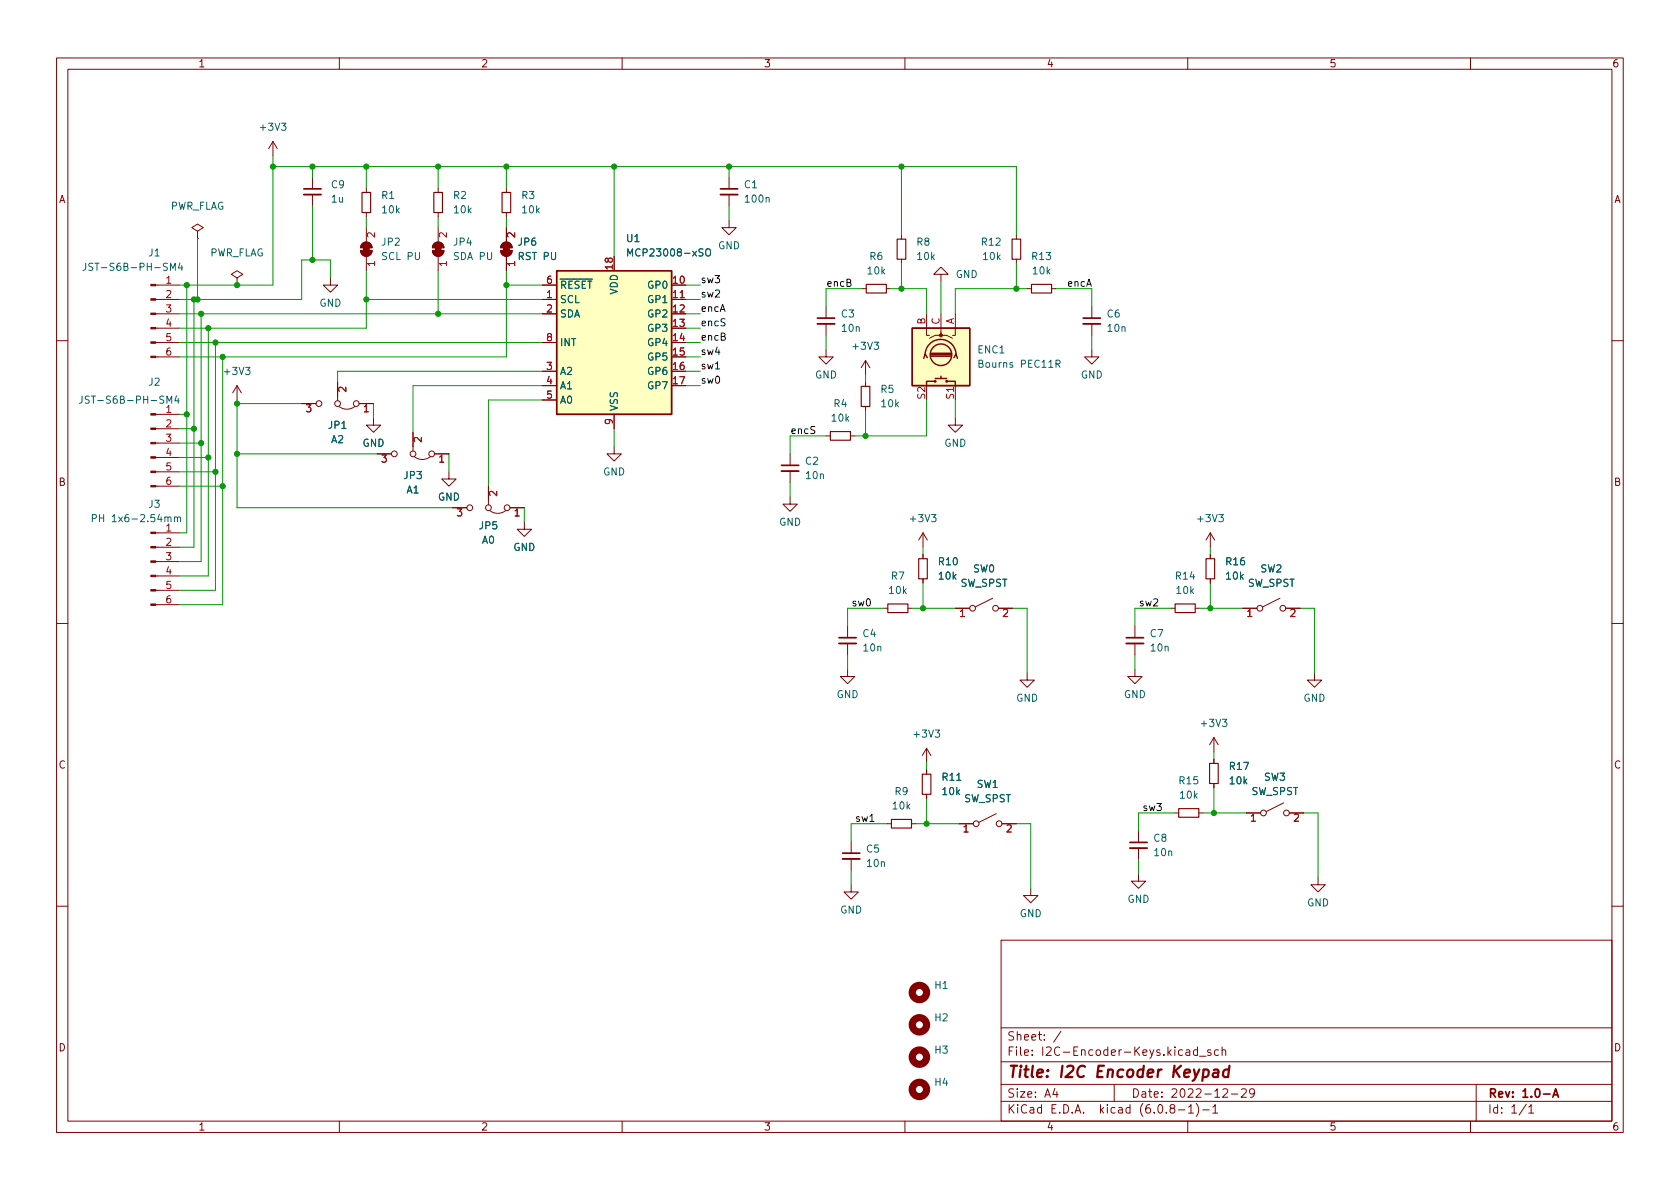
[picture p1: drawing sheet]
<svg xmlns="http://www.w3.org/2000/svg" width="297mm" height="210mm" viewBox="0 0 297 210" stroke-linecap="round" stroke-linejoin="round" font-family="sans-serif">
<g fill="none" stroke="#840000" stroke-width=".18">
<path d="M10 10.2h277v190.1h-277zM12 12.2h273v186.1h-273zM60 10.2v2M110 10.2v2M160 10.2v2M210 10.2v2M260 10.2v2M48.3 25l-.8 1.3M48.3 25v2.6M48.3 25l.7 1.3M55.2 31.4v2M55.2 34.4v2"/>
<path d="M64.8 33.3v.7M64.8 37.6v.7M77.5 33.3v.7M77.5 37.6v.7M89.5 33.3v.7M89.5 37.6v.7M128.9 39v1.3h1.3l-1.3 1.2-1.3-1.2h1.3M128.9 31.4v2M128.9 34.4v2M27.5 53h4.2M27.5 55.5h4.2M27.5 50.4h4.2"/>
<path d="M27.5 58h4.2M34.9 40.9l1-.6-1-.7-1 .7 1 .6v1.3M34.9 42.2h.1M41.9 49.1l1-.6-1-.6-1 .6 1 .6v1.3M41.9 50.4h.1M58.4 49.1v1.3h1.3l-1.3 1.3-1.3-1.3h1.3M63.8 44.3h2a1.02 1.02 0 0 1-1 1 1.02 1.02 0 0 1-1-1zM64.1 43.1a1.02 1.02 0 0 1 1.1-.2 1.02 1.02 0 0 1 .6 .9h-2zM64.8 40.3v2.5M64.8 45.3v2.6M76.5 44.3h2a1.02 1.02 0 0 1-1 1 1.02 1.02 0 0 1-1-1zM76.8 43.1a1.02 1.02 0 0 1 1.1-.2 1.02 1.02 0 0 1 .6 .9h-2z"/>
<path d="M77.5 40.3v2.5M77.5 45.3v2.6M88.5 44.3h2.1a1.02 1.02 0 0 1-1.1 1 1.02 1.02 0 0 1-1-1zM88.8 43.1a1.02 1.02 0 0 1 1.1-.2 1.02 1.02 0 0 1 .7 .9h-2.1zM89.5 40.3v2.5M89.5 45.3v2.6M95.9 53h2.5M95.9 55.5h2.5M95.9 50.4h2.5M118.7 53h2.6M146 54.2v2.1M146 57.3v2"/>
<path d="M152.4 51h.8M156.7 51h.8M159.4 41.5v.8M159.4 45.8v.8M163.8 55.5v3.8h.5M166.4 48.5h1.2l-1.2-1.3-1.3 1.3h1.3v1.3M166.4 55.5v3.8h-1l-1.1 .5M166.4 58.8v.5h1l1 .5M168.9 55.5v3.8h-.5M179.7 41.5v.8M179.7 45.8v.8M181.6 51h.8"/>
<path d="M185.9 51h.8M193 54.2v2.1M193 57.3v2M10 60.2h2M27.5 60.6h4.2M27.5 78.4h4.2M27.5 75.8h4.2M27.5 73.3h4.2M27.5 63.1h4.2M41.9 68.2l-.8 1.3M41.9 68.2v2.5M41.9 68.2l.8 1.3"/>
<path d="M53.3 71.4h2.6M59.7 67.6v3.3M59.9 71.9a2.26 2.26 0 0 0 2.8 0M63.5 71.4h2.5M66 73.9v1.3h1.3l-1.3 1.2-1.2-1.2h1.2M73 76.4v3.4M95.9 65.7h2.5M95.9 68.2h2.5M95.9 70.7h2.5M95.9 60.6h2.5M108.6 79v1.3h1.3l-1.3 1.2-1.3-1.2h1.3M108.6 73.3v2.5"/>
<path d="M146 61.8v1.3h1.3l-1.3 1.3-1.2-1.3h1.2M146 77.1h.8M150.4 77.1h.7M153 63.7l-.7 1.3M153 63.7v2.6M153 67.6v.7M153 71.9v.7M153 63.7l.8 1.3M168.9 73.9v1.3h1.3l-1.3 1.2-1.3-1.2h1.3M193 61.8v1.3h-1.2l1.2 1.3 1.3-1.3h-1.3M285 60.2h2M27.5 86h4.2"/>
<path d="M27.5 83.4h4.2M27.5 80.9h4.2M27.5 99.3h4.2M27.5 96.8h4.2M27.5 94.2h4.2M66.7 80.3h2.5M73.3 80.8a2.26 2.26 0 0 0 2.8 0M76.8 80.3h2.6M79.4 83.4v1.3h1.2l-1.2 1.3-1.3-1.3h1.3M80 89.8h2.5M86.4 86v3.3M86.6 90.3a2.26 2.26 0 0 0 2.8 0"/>
<path d="M90.2 89.8h2.5M92.7 92.3v1.3h1.3l-1.3 1.3-1.3-1.3h1.3M139.7 87.9v1.2h1.3l-1.3 1.3-1.3-1.3h1.3M139.7 80.3v2M139.7 83.3v2M163.2 94.2l-.8 1.3M163.2 94.2v2.6M163.2 98v.8M163.2 94.2l.8 1.3M214 94.2v2.6M214 98v.8M214 94.2l-.8 1.3"/>
<path d="M214 94.2l.8 1.3M10 110.2h2M27.5 106.9h4.2M27.5 104.4h4.2M27.5 101.8h4.2M149.9 118.4v1.2h1.2l-1.2 1.3-1.3-1.3h1.3M149.9 110.7v2.1M149.9 113.8v2M156.2 107.6h.8M160.5 107.6h.8M163.2 102.4v.7M168.9 107.6h2.5"/>
<path d="M175.5 105.8l-3 1.5M176.5 107.6h2.6M181.6 119v1.3h1.3l-1.3 1.2-1.3-1.2h1.3M200.7 118.4v1.2h1.2l-1.2 1.3-1.3-1.3h1.3M200.7 110.7v2.1M200.7 113.8v2M207 107.6h.8M211.3 107.6h.8M214 102.4v.7M219.7 107.6h2.5M226.3 105.8l-3 1.5M227.3 107.6h2.6"/>
<path d="M232.4 119v1.3h1.3l-1.3 1.2-1.3-1.2h1.3M285 110.2h2M163.8 132.3l-.7 1.3M163.8 132.3v2.6M163.8 136.1v.8M163.8 132.3l.8 1.3M214.6 130.4l-.7 1.3M214.6 130.4v2.6M214.6 134.2v.8M214.6 138.6v.7M214.6 130.4l.8 1.3M150.5 156.5v1.2h1.3l-1.3 1.3-1.3-1.3h1.3"/>
<path d="M150.5 148.8v2.1M150.5 151.9v2M156.8 145.7h.8M161.2 145.7h.7M163.8 140.5v.7M169.5 145.7h2.6M176.1 143.9l-3 1.5M177.2 145.7h2.5M182.2 157.1v1.3h1.3l-1.3 1.2-1.2-1.2h1.2M201.3 154.6v1.2h1.3l-1.3 1.3-1.3-1.3h1.3M201.3 146.9v2.1M201.3 150v2"/>
<path d="M207.6 143.8h.8M212 143.8h.7M220.3 143.8h2.6M226.9 142l-3 1.5M228 143.8h2.5M233 155.2v1.3h1.3l-1.3 1.2-1.2-1.2h1.2M10 160.2h2M177 166.3h108v32h-108zM285 160.2h2M60 198.3v2M110 198.3v2M160 198.3v2"/>
<path d="M177 194.8h108M177 191.8h108M177 187.8h108M177 181.8h108M186.5 192.5l-.4 1h1M186.9 193v1M187.6 182.4l-1.3 1.9M197 191.8v3M207.1 196l-.2-.3v-.2l.2-.2 .5 .1 .1 .2-.1 .2-.6 .2-.1 .3v.4l.2 .1h.5l.1-.3-.1-.4-.2-.1M208.4 196.3h1.1M209.7 185.7h.6l.1 .9M210 198.3v2"/>
<path d="M210.1 195.8l.5-.5v1.5M210.1 196.8h.9M210.4 186l-.5 .1a.29 .29 0 0 0-.3 .2 .29 .29 0 0 0 .3 .3h.5M211.5 195.1a1.72 1.72 0 0 1 0 2.3M211.7 185.7l-.4-.1-.3 .3v.4l.1 .3h.6M211.7 185.1v1.5M212.1 186.8h1.1M212.6 196.3h1.2M214.1 185.7l-.4-.1-.2 .2 .1 .3 .5 .1v.4h-.6M214.4 195.8l.5-.5v1.5M214.4 196.8h.9M215.4 185.7l-.4-.1-.3 .3v.4l.2 .3h.5"/>
<path d="M216.1 185.8l.2-.2 .3 .1 .1 .9M216.1 185.1v1.5M216.2 192.7l.6-.2 .2 .2 .1 .3-1 1h1M217.7 193.5h1.2M219.5 192.7l.6-.2 .2 .2 .1 .3-1 1h1M221.8 193.2l-.3 .3-.4-.1-.2-.2 .2-.6 .4-.1 .2 .2a.99 .99 0 0 1-.3 1.3h-.3M260 198.3v2M261 191.8v6.5M269.9 195.3l-1.3 1.9M270.3 195.8l.4-.5v1.5M270.3 196.8h.9"/>
<circle cx="56.4" cy="71.4" r=".51"/>
<circle cx="59.7" cy="71.4" r=".51"/>
<circle cx="63" cy="71.4" r=".51"/>
<circle cx="69.7" cy="80.3" r=".51"/>
<circle cx="73" cy="80.3" r=".51"/>
<circle cx="76.3" cy="80.3" r=".51"/>
<circle cx="83.1" cy="89.8" r=".51"/>
<circle cx="86.4" cy="89.8" r=".51"/>
<circle cx="89.7" cy="89.8" r=".51"/>
<circle cx="172" cy="107.6" r=".51"/>
<circle cx="176" cy="107.6" r=".51"/>
<circle cx="222.8" cy="107.6" r=".51"/>
<circle cx="226.8" cy="107.6" r=".51"/>
<circle cx="172.6" cy="145.7" r=".51"/>
<circle cx="176.7" cy="145.7" r=".51"/>
<circle cx="223.4" cy="143.8" r=".51"/>
<circle cx="227.5" cy="143.8" r=".51"/>
</g>
<path d="M53.7 33.4h3.1M127.4 33.4h3M144.5 56.3h3.1M191.5 56.3h3.1M138.2 82.3h3M148.3 112.8h3.1M199.1 112.8h3.1M149 150.9h3M199.8 149h3M272.9 193.5h1.2M274.6 194l.5-1.5 .5 1.5M274.7 193.6h.7" fill="none" stroke="#840000" stroke-width=".3"/>
<path d="M214.6 189.2l.2-.1 .6 .1-.1 1.3M215.4 189.6l-.6 .1a.4 .4 0 0 0-.4 .3 .4 .4 0 0 0 .3 .5l.6-.1M217.3 189.2a.66 .66 0 0 0-1 .3l-.1 .6 .2 .3 .2 .1 .5-.1M217.4 188.5l-.3 2" fill="none" stroke="#840000" stroke-width=".4"/>
<path d="M53.7 34.4h3.1M127.4 34.4h3M144.5 57.3h3.1M191.5 57.3h3.1M138.2 83.3h3M148.3 113.8h3.1M199.1 113.8h3.1M149 151.9h3M199.8 150h3" fill="none" stroke="#840000" stroke-width=".33"/>
<g fill="#ffffc2" stroke="#ffffc2" stroke-width=".18">
<path d="M161.3 58h10.1v10.2h-10.1z"/>
<path d="M98.4 47.9h20.3v25.4h-20.3z"/>
</g>
<g fill="none" stroke="#840000" stroke-width=".25">
<path d="M98.4 47.9h20.3v25.4h-20.3zM161.3 58h10.1v10.2h-10.1zM163.6 62.7a2.73 2.73 0 0 1 2.7-2.7 2.73 2.73 0 0 1 2.7 2.7M164 63.2l-.4-.6-.3 .8M164.6 62.5h3.5M164.6 62.7h3.5M164.6 63h3.5M165.4 67.4h-1.6v.8M165.4 66.9h2M166.4 66.5v.4M167.4 67.4h1.5v.8M168.7 63.2l.3-.6 .3 .8"/>
<circle cx="165.4" cy="67.4" r=".13"/>
<circle cx="166.4" cy="62.7" r="1.9"/>
<circle cx="167.4" cy="67.4" r=".13"/>
</g>
<g fill="#840000" stroke="#840000" stroke-width=".18">
<path d="M64.3 43.6h1v1h-1z"/>
<path d="M63.8 44.3h2a1.02 1.02 0 0 1-1 1 1.02 1.02 0 0 1-1-1z"/>
<path d="M64.1 43.1a1.02 1.02 0 0 1 1.1-.2 1.02 1.02 0 0 1 .6 .9h-2z"/>
<path d="M77 43.6h1v1h-1z"/>
<path d="M76.5 44.3h2a1.02 1.02 0 0 1-1 1 1.02 1.02 0 0 1-1-1z"/>
<path d="M76.8 43.1a1.02 1.02 0 0 1 1.1-.2 1.02 1.02 0 0 1 .6 .9h-2z"/>
<path d="M26.7 85.8h.8v.3h-.8z"/>
<path d="M26.7 83.3h.8v.3h-.8z"/>
<path d="M26.7 80.8h.8v.2h-.8z"/>
<path d="M26.7 78.2h.8v.3h-.8z"/>
<path d="M26.7 75.7h.8v.2h-.8z"/>
<path d="M26.7 73.1h.8v.3h-.8z"/>
<path d="M26.7 106.8h.8v.3h-.8z"/>
<path d="M26.7 104.3h.8v.2h-.8z"/>
<path d="M26.7 101.7h.8v.3h-.8z"/>
<path d="M26.7 99.2h.8v.2h-.8z"/>
<path d="M26.7 96.6h.8v.3h-.8z"/>
<path d="M26.7 94.1h.8v.3h-.8z"/>
<path d="M89 43.6h1v1h-1z"/>
<path d="M88.5 44.3h2.1a1.02 1.02 0 0 1-1.1 1 1.02 1.02 0 0 1-1-1z"/>
<path d="M88.8 43.1a1.02 1.02 0 0 1 1.1-.2 1.02 1.02 0 0 1 .7 .9h-2.1z"/>
<path d="M26.7 63h.8v.2h-.8z"/>
<path d="M26.7 60.4h.8v.3h-.8z"/>
<path d="M26.7 57.9h.8v.3h-.8z"/>
<path d="M26.7 55.4h.8v.2h-.8z"/>
<path d="M26.7 52.8h.8v.3h-.8z"/>
<path d="M26.7 50.3h.8v.2h-.8z"/>
<circle cx="166.4" cy="59.3" r=".25"/>
</g>
<g fill="none" stroke="#006464" stroke-width=".18">
<path d="M15.1 46.5v.9a.41 .41 0 0 1-.4 .4M31.8 46.5l-.3 .9h.8M32.1 47v.8M111 45.3v-1.3l.4 .9 .4-.9v1.3M124.8 44.2l.3-.2a.43 .43 0 0 1 .5 .4v.4a.42 .42 0 0 1-.4 .5 .42 .42 0 0 1-.4-.5zM14.5 70v.9a.41 .41 0 0 1-.5 .4M31.2 70l-.3 .9h.8M31.5 70.5v.8M186.7 64.4l.6-.1 .1-.2v-.3l-.7-.1v1.3M187 64.4l.4 .6M16.3 91.7l.6-.1 .2-.2-.1-.3-.7-.1v1.3M30.8 91.5l.2-.1 .3 .1 .1 .8"/>
<path d="M31.4 91.6l.2-.2 .3 .1v.8"/>
</g>
<g fill="none" stroke="#840000" stroke-width=".2">
<path d="M64 34h1.5v3.6h-1.5zM76.7 34h1.5v3.6h-1.5zM88.8 34h1.5v3.6h-1.5zM153.2 50.3h3.5v1.5h-3.5zM158.6 42.3h1.5v3.5h-1.5zM178.9 42.3h1.6v3.5h-1.6zM182.4 50.3h3.5v1.5h-3.5zM146.8 76.3h3.6v1.5h-3.6zM152.3 68.3h1.5v3.6h-1.5zM162.4 98.8h1.6v3.6h-1.6zM213.2 98.8h1.6v3.6h-1.6zM157 106.8h3.5v1.5h-3.5z"/>
<path d="M207.8 106.8h3.5v1.5h-3.5zM163.1 136.9h1.5v3.6h-1.5zM213.9 135h1.5v3.6h-1.5zM157.6 144.9h3.6v1.5h-3.6zM208.4 143h3.6v1.5h-3.6z"/>
</g>
<g fill="none" stroke="#840000" stroke-width="1.3">
<circle cx="162.6" cy="175.5" r="1.27"/>
<circle cx="162.6" cy="186.9" r="1.27"/>
<circle cx="162.6" cy="192.7" r="1.27"/>
<circle cx="162.6" cy="181.2" r="1.27"/>
</g>
<g fill="none" stroke="#009600" stroke-width=".18">
<path d="M48.3 29.5h131.4v12M48.3 27.6v22.8h-16.6M55.2 29.5v1.9M55.2 36.4v9.6M64.8 29.5v3.8M64.8 38.3v2M77.5 29.5v3.8M77.5 38.3v2M89.5 29.5v3.8M89.5 38.3v2M108.6 29.5v15.8M128.9 29.5v1.9"/>
<path d="M128.9 36.4v2.6M159.4 29.5v12M31.7 55.5h64.2M33 50.4v43.8h-1.3M34.3 53v43.8h-2.6M34.9 42.2v10.8M35.6 55.5v43.8h-3.9M36.8 58v43.8h-5.1M58.4 49.1v-3.1h-5.1v7h-21.6M64.8 47.9v10.1h-33.1M64.8 53h31.1M77.5 47.9v7.6"/>
<path d="M89.5 47.9v15.2h-57.8M89.5 50.4h6.4M121.3 53h2.5M121.3 55.5h2.5M121.3 50.4h2.5M121.3 58h2.5M146 59.3v2.5M152.4 51h-6.4v3.2M157.5 51h6.3v4.5M159.4 46.6v4.4M166.4 49.8v5.7M179.7 46.6v4.4"/>
<path d="M181.6 51h-12.7v4.5M186.7 51h6.3v3.2M193 59.3v2.5M31.7 78.4h3.9M31.7 60.6h64.2M31.7 73.3h1.3M31.7 75.8h2.6M38.1 60.6v43.8h-6.4M39.4 63.1v43.8h-7.7M41.9 70.7v19.1h38.1M41.9 71.4h11.4M66 71.4v2.5"/>
<path d="M95.9 70.7h-9.5v15.3M95.9 68.2h-22.9v8.2M95.9 65.7h-36.2v1.9M108.6 75.8v3.2M121.3 68.2h2.5M121.3 60.6h2.5M121.3 65.7h2.5M121.3 63.1h2.5M146 77.1h-6.3v3.2M153 66.3v1.3M153 72.6v4.5M163.8 70.7v6.4h-12.7"/>
<path d="M168.9 70.7v3.2M31.7 86h7.7M31.7 83.4h6.4M31.7 80.9h5.1M41.9 80.3h24.8M79.4 80.3v3.1M92.7 89.8v2.5M139.7 85.3v2.6M163.2 96.8v1.2M214 96.8v1.2M149.9 115.8v2.6M156.2 107.6h-6.3v3.1"/>
<path d="M161.3 107.6h7.6M163.2 103.1v4.5M179.1 107.6h2.5v11.4M200.7 115.8v2.6M207 107.6h-6.3v3.1M212.1 107.6h7.6M214 103.1v4.5M229.9 107.6h2.5v11.4M163.8 134.9v1.2M214.6 133v1.2M214.6 139.3v4.5M150.5 153.9v2.6"/>
<path d="M156.8 145.7h-6.3v3.1M161.9 145.7h7.6M163.8 141.2v4.5M179.7 145.7h2.5v11.4M201.3 152v2.6M207.6 143.8h-6.3v3.1M212.7 143.8h7.6M230.5 143.8h2.5v11.4"/>
</g>
<g fill="#009600" stroke="#009600" stroke-width=".18">
<circle cx="179.7" cy="51" r=".46"/>
<circle cx="159.4" cy="29.5" r=".46"/>
<circle cx="36.8" cy="58" r=".46"/>
<circle cx="39.4" cy="63.1" r=".46"/>
<circle cx="38.1" cy="60.6" r=".46"/>
<circle cx="41.9" cy="71.4" r=".46"/>
<circle cx="41.9" cy="50.4" r=".46"/>
<circle cx="34.9" cy="53" r=".46"/>
<circle cx="34.3" cy="53" r=".46"/>
<circle cx="48.3" cy="29.5" r=".46"/>
<circle cx="33" cy="50.4" r=".46"/>
<circle cx="64.8" cy="53" r=".46"/>
<circle cx="34.3" cy="75.8" r=".46"/>
<circle cx="35.6" cy="78.4" r=".46"/>
<circle cx="36.8" cy="80.9" r=".46"/>
<circle cx="33" cy="73.3" r=".46"/>
<circle cx="35.6" cy="55.5" r=".46"/>
<circle cx="163.8" cy="145.7" r=".46"/>
<circle cx="214.6" cy="143.8" r=".46"/>
<circle cx="64.8" cy="29.5" r=".46"/>
<circle cx="55.2" cy="29.5" r=".46"/>
<circle cx="89.5" cy="50.4" r=".46"/>
<circle cx="55.2" cy="46" r=".46"/>
<circle cx="77.5" cy="55.5" r=".46"/>
<circle cx="89.5" cy="29.5" r=".46"/>
<circle cx="77.5" cy="29.5" r=".46"/>
<circle cx="108.6" cy="29.5" r=".46"/>
<circle cx="39.4" cy="86" r=".46"/>
<circle cx="38.1" cy="83.4" r=".46"/>
<circle cx="41.9" cy="80.3" r=".46"/>
<circle cx="128.9" cy="29.5" r=".46"/>
<circle cx="159.4" cy="51" r=".46"/>
<circle cx="153" cy="77.1" r=".46"/>
<circle cx="214" cy="107.6" r=".46"/>
<circle cx="163.2" cy="107.6" r=".46"/>
</g>
<text font-size="2.8" fill="#840000" x="178" y="190.6">Title: I2C Encoder Keypad</text>
<g font-size="2.1" fill="#840000">
<text x="178" y="184">Sheet: /</text>
<text x="178" y="186.7">File: I2C-Encoder-Keys.kicad_sch</text>
<text x="178" y="196.9">KiCad E.D.A. kicad (6.0.8-1)-1</text>
<text x="178" y="194.1">Size: A4</text>
<text x="200" y="194.1">Date: 2022-12-29</text>
<text x="263" y="194.1">Rev: 1.0-A</text>
<text x="263" y="196.9">Id: 1/1</text>
</g>
<g font-size="1.8" fill="#840000">
<text x="35" y="11.9">1</text>
<text x="85" y="11.9">2</text>
<text x="135" y="11.9">3</text>
<text x="185" y="11.9">4</text>
<text x="235" y="11.9">5</text>
<text x="285" y="11.9">6</text>
<text x="10.3" y="35.9">A</text>
<text x="285.3" y="35.9">A</text>
<text x="10.3" y="85.9">B</text>
<text x="285.3" y="85.9">B</text>
<text x="10.3" y="135.9">C</text>
<text x="285.3" y="135.9">C</text>
<text x="10.3" y="185.9">D</text>
<text x="285.3" y="185.9">D</text>
<text x="35" y="199.9">1</text>
<text x="85" y="199.9">2</text>
<text x="135" y="199.9">3</text>
<text x="185" y="199.9">4</text>
<text x="235" y="199.9">5</text>
<text x="285" y="199.9">6</text>
</g>
<g font-size="1.8" fill="#006464">
<text x="46.2" y="23.1">+3V3</text>
<text x="58.6" y="33.3">C9</text>
<text x="58.6" y="35.8">1u</text>
<text x="67.5" y="35.2">R1</text>
<text x="80.2" y="35.2">R2</text>
<text x="92.3" y="35.2">R3</text>
<text x="131.6" y="33.3">C1</text>
<text x="131.9" y="35.8">100n</text>
<text x="30" y="37.1">PWR_FLAG</text>
<text x="67.6" y="37.7">10k</text>
<text x="80.3" y="37.7">10k</text>
<text x="92.4" y="37.7">10k</text>
<text x="16.2" y="47.9">JST-S6B-PH-SM4</text>
<text x="26.3" y="45.3">J1</text>
<text x="36.9" y="45.3">PWR_FLAG</text>
<text x="67.5" y="43.4">JP2</text>
<text x="67.7" y="46">SCL PU</text>
<text x="80.2" y="43.4">JP4</text>
<text x="80.3" y="46">SDA PU</text>
<text x="91.7" y="43.4">JP6</text>
<text x="91.8" y="46">RST PU</text>
<text x="110.8" y="42.8">U1</text>
<text x="111.8" y="45.3">MCP23008-xSO</text>
<text x="126.9" y="44.1">GND</text>
<text x="153.8" y="46">R6</text>
<text x="162.1" y="43.4">R8</text>
<text x="162.3" y="46">10k</text>
<text x="173.6" y="43.4">R12</text>
<text x="173.9" y="46">10k</text>
<text x="182.5" y="46">R13</text>
<text x="98.9" y="53.6">SCL</text>
<text x="98.9" y="51">~{RESET}</text>
<text x="109.2" y="52.1" transform="rotate(-90 109.2 52.1)">VDD</text>
<text x="114.7" y="51">GP0</text>
<text x="114.7" y="53.6">GP1</text>
<text x="153.5" y="48.5">10k</text>
<text x="169" y="49.1">GND</text>
<text x="182.7" y="48.5">10k</text>
<text x="56.5" y="54.2">GND</text>
<text x="98.9" y="56.1">SDA</text>
<text x="114.7" y="56.1">GP2</text>
<text x="114.7" y="58.7">GP3</text>
<text x="148.8" y="56.1">C3</text>
<text x="148.9" y="58.7">10n</text>
<text x="195.8" y="56.1">C6</text>
<text x="195.9" y="58.7">10n</text>
<text x="98.9" y="61.2">INT</text>
<text x="114.7" y="61.2">GP4</text>
<text x="114.7" y="63.7">GP5</text>
<text x="150.9" y="61.8">+3V3</text>
<text x="172.9" y="62.5">ENC1</text>
<text x="173.5" y="65">Bourns PEC11R</text>
<text x="15.6" y="71.4">JST-S6B-PH-SM4</text>
<text x="26.3" y="68.2">J2</text>
<text x="39.8" y="66.3">+3V3</text>
<text x="98.9" y="66.3">A2</text>
<text x="98.9" y="68.8">A1</text>
<text x="98.9" y="71.4">A0</text>
<text x="114.7" y="66.3">GP6</text>
<text x="114.7" y="68.8">GP7</text>
<text x="144.1" y="66.9">GND</text>
<text x="155.8" y="69.5">R5</text>
<text x="191.1" y="66.9">GND</text>
<text x="58.1" y="75.8">JP1</text>
<text x="109.2" y="72.8" transform="rotate(-90 109.2 72.8)">VSS</text>
<text x="147.1" y="74.5">10k</text>
<text x="147.5" y="72">R4</text>
<text x="155.9" y="72">10k</text>
<text x="58.6" y="78.4">A2</text>
<text x="64.1" y="79">GND</text>
<text x="142.4" y="82.2">C2</text>
<text x="166.9" y="79">GND</text>
<text x="26.3" y="89.8">J3</text>
<text x="71.5" y="84.7">JP3</text>
<text x="71.9" y="87.2">A1</text>
<text x="77.4" y="88.5">GND</text>
<text x="106.6" y="84.1">GND</text>
<text x="142.6" y="84.7">10n</text>
<text x="17.6" y="92.3">PH 1x6-2.54mm</text>
<text x="84.8" y="93.6">JP5</text>
<text x="137.7" y="93">GND</text>
<text x="161.1" y="92.3">+3V3</text>
<text x="211.9" y="92.3">+3V3</text>
<text x="85.2" y="96.1">A0</text>
<text x="90.7" y="97.4">GND</text>
<text x="166" y="99.9">R10</text>
<text x="172.1" y="101.2">SW0</text>
<text x="216.8" y="99.9">R16</text>
<text x="222.9" y="101.2">SW2</text>
<text x="157.3" y="105">10k</text>
<text x="157.6" y="102.5">R7</text>
<text x="166.1" y="102.5">10k</text>
<text x="169.8" y="103.8">SW_SPST</text>
<text x="207.9" y="102.5">R14</text>
<text x="208.1" y="105">10k</text>
<text x="216.9" y="102.5">10k</text>
<text x="220.6" y="103.8">SW_SPST</text>
<text x="152.6" y="112.6">C4</text>
<text x="203.4" y="112.6">C7</text>
<text x="152.7" y="115.2">10n</text>
<text x="203.5" y="115.2">10n</text>
<text x="147.9" y="123.4">GND</text>
<text x="179.6" y="124.1">GND</text>
<text x="198.7" y="123.4">GND</text>
<text x="230.4" y="124.1">GND</text>
<text x="161.7" y="130.4">+3V3</text>
<text x="212.5" y="128.5">+3V3</text>
<text x="217.5" y="136.1">R17</text>
<text x="157.9" y="143.1">10k</text>
<text x="158.3" y="140.6">R9</text>
<text x="166.7" y="138">R11</text>
<text x="166.7" y="140.6">10k</text>
<text x="170.4" y="141.9">SW_SPST</text>
<text x="172.7" y="139.3">SW1</text>
<text x="208.6" y="138.7">R15</text>
<text x="208.7" y="141.2">10k</text>
<text x="217.5" y="138.7">10k</text>
<text x="221.2" y="140.6">SW_SPST</text>
<text x="223.5" y="138">SW3</text>
<text x="204" y="148.8">C8</text>
<text x="153.2" y="150.7">C5</text>
<text x="153.4" y="153.3">10n</text>
<text x="204.2" y="151.4">10n</text>
<text x="148.5" y="161.5">GND</text>
<text x="199.3" y="159.6">GND</text>
<text x="231.1" y="160.3">GND</text>
<text x="180.3" y="162.2">GND</text>
<text x="165.3" y="174.9">H1</text>
<text x="165.3" y="180.6">H2</text>
<text x="165.3" y="186.3">H3</text>
<text x="165.3" y="192">H4</text>
</g>
<g font-size="1.8" fill="#a90000">
<text x="66.3" y="47.1" transform="rotate(-90 66.3 47.1)">1</text>
<text x="66.3" y="42" transform="rotate(-90 66.3 42)">2</text>
<text x="79" y="47.1" transform="rotate(-90 79 47.1)">1</text>
<text x="79" y="42" transform="rotate(-90 79 42)">2</text>
<text x="91.1" y="47.1" transform="rotate(-90 91.1 47.1)">1</text>
<text x="91.1" y="42" transform="rotate(-90 91.1 42)">2</text>
<text x="108.3" y="47.6" transform="rotate(-90 108.3 47.6)">18</text>
<text x="29.4" y="50.2">1</text>
<text x="29.4" y="52.7">2</text>
<text x="96.7" y="52.7">1</text>
<text x="96.7" y="50.2">6</text>
<text x="119" y="50.2">10</text>
<text x="119" y="52.7">11</text>
<text x="29.4" y="55.2">3</text>
<text x="29.4" y="57.8">4</text>
<text x="96.7" y="55.2">2</text>
<text x="119" y="55.2">12</text>
<text x="119" y="57.8">13</text>
<text x="163.6" y="57.4" transform="rotate(-90 163.6 57.4)">B</text>
<text x="166.1" y="57.4" transform="rotate(-90 166.1 57.4)">C</text>
<text x="168.7" y="57.4" transform="rotate(-90 168.7 57.4)">A</text>
<text x="29.4" y="60.3">5</text>
<text x="29.4" y="62.9">6</text>
<text x="96.7" y="65.4">3</text>
<text x="96.7" y="60.3">8</text>
<text x="119" y="60.3">14</text>
<text x="119" y="62.9">15</text>
<text x="119" y="65.4">16</text>
<text x="61.2" y="69.3" transform="rotate(-90 61.2 69.3)">2</text>
<text x="96.7" y="67.9">4</text>
<text x="96.7" y="70.5">5</text>
<text x="119" y="67.9">17</text>
<text x="163.6" y="70.5" transform="rotate(-90 163.6 70.5)">S2</text>
<text x="168.7" y="70.5" transform="rotate(-90 168.7 70.5)">S1</text>
<text x="29.4" y="73">1</text>
<text x="29.4" y="75.6">2</text>
<text x="54.1" y="72.9">3</text>
<text x="64.3" y="72.9">1</text>
<text x="108.3" y="75" transform="rotate(-90 108.3 75)">9</text>
<text x="29.4" y="78.1">3</text>
<text x="29.4" y="80.6">4</text>
<text x="29.4" y="83.2">5</text>
<text x="67.5" y="81.8">3</text>
<text x="74.5" y="78.2" transform="rotate(-90 74.5 78.2)">2</text>
<text x="77.6" y="81.8">1</text>
<text x="29.4" y="85.7">6</text>
<text x="87.9" y="87.7" transform="rotate(-90 87.9 87.7)">2</text>
<text x="29.4" y="94">1</text>
<text x="80.8" y="91.3">3</text>
<text x="90.9" y="91.3">1</text>
<text x="29.4" y="96.5">2</text>
<text x="29.4" y="99.1">3</text>
<text x="29.4" y="101.6">4</text>
<text x="29.4" y="104.1">5</text>
<text x="29.4" y="106.7">6</text>
<text x="169.7" y="109.1">1</text>
<text x="177.3" y="109.1">2</text>
<text x="220.5" y="109.1">1</text>
<text x="228.1" y="109.1">2</text>
<text x="170.3" y="147.2">1</text>
<text x="177.9" y="147.2">2</text>
<text x="221.1" y="145.3">1</text>
<text x="228.7" y="145.3">2</text>
</g>
<g font-size="1.8" fill="#0f0f0f">
<text x="123.8" y="52.6">sw2</text>
<text x="123.8" y="50.1">sw3</text>
<text x="146" y="50.7">encB</text>
<text x="188.6" y="50.7">encA</text>
<text x="123.8" y="55.1">encA</text>
<text x="123.8" y="57.7">encS</text>
<text x="123.8" y="60.2">encB</text>
<text x="123.8" y="65.3">sw1</text>
<text x="123.8" y="62.8">sw4</text>
<text x="123.8" y="67.8">sw0</text>
<text x="139.7" y="76.7">encS</text>
<text x="150.5" y="107.2">sw0</text>
<text x="201.3" y="107.2">sw2</text>
<text x="201.9" y="143.4">sw3</text>
<text x="151.1" y="145.3">sw1</text>
</g>
</svg>
